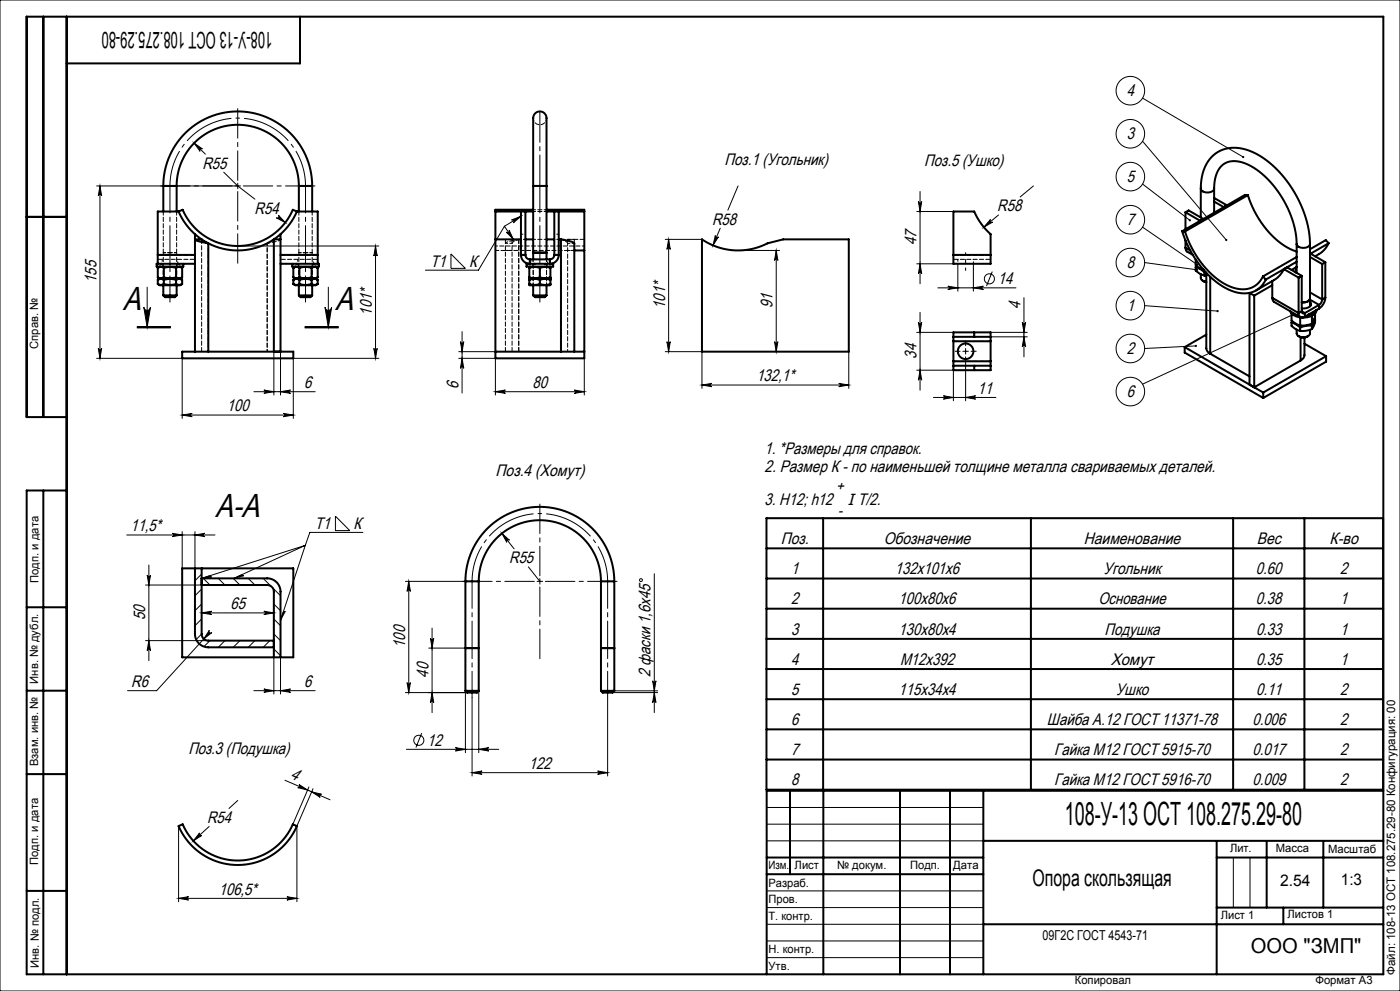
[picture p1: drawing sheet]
<svg xmlns="http://www.w3.org/2000/svg" width="420mm" height="297mm" viewBox="0 0 420 297" stroke-linecap="round" stroke-linejoin="round" font-family="sans-serif">
<g fill="none" stroke="#000" stroke-width=".3">
<path d="M0 0h420v297h-420zM342.8 29.4l30.2 17.7M29 55.7h43.2M30 55.7l.5 3a.5 .5 0 0 0-.5-.4 .5 .5 0 0 0-.5 .4zM30 55.7v51.7M58.2 42.9l2.5 1.7a.5 .5 0 0 0-.7 .1 .5 .5 0 0 0 0 .6zM58.2 42.9l3.4 3.3M67.1 51.6l4.2 4.1 5.2 4M71.3 54.9v1.7M221.4 55.7l-3 7.3M276 57.4v27.7M310 55.7l-3.9 3.3"/>
<path d="M342.8 42.3l25.1 29.6M342.8 55.2l14.2 10.8M71.3 73.7h42.4M83.5 65.1l2.1 1.6M83.5 64.5l2.1 2.2-2.7-1.4a.5 .5 0 0 0 .7-.1 .5 .5 0 0 0-.1-.7zM112.7 73.7v33.7M112.7 73.7l.5 3a.5 .5 0 0 0-.5-.4 .5 .5 0 0 0-.5 .4zM135.3 76.1l4.3 4.3h-4.3zM151.3 67.8l-7.8 13.2h-15.9M151.3 67.8l2.7 3.9M151.9 69.6a.5 .5 0 0 0 .7 .1 .5 .5 0 0 0 .1-.7l1.3 2.7zM153.5 65.9l2.8-1.1-2.3 2a.5 .5 0 0 0 .1-.7 .5 .5 0 0 0-.6-.2z"/>
<path d="M156.3 64.8l-5 3M199.6 71.7h11M200.6 71.7l.5 3a.5 .5 0 0 0-.5-.4 .5 .5 0 0 0-.5 .4zM200.6 71.7v33.7M214.6 70.6a.5 .5 0 0 0 .3 .6 .5 .5 0 0 0 .6-.2l-1.6 2.5zM216.1 68.4l-2.2 5.1M221.4 75.1h12.5M232.9 75.1v30.3M232.9 75.1l.5 3a.5 .5 0 0 0-.5-.5 .5 .5 0 0 0-.5 .5zM275 79.1h11M275 63.4h11M275.5 60.4a.5 .5 0 0 0 .5 .5 .5 .5 0 0 0 .5-.5l-.5 3z"/>
<path d="M276 79.1l.5 3a.5 .5 0 0 0-.5-.5 .5 .5 0 0 0-.5 .5zM287.3 79.1v8.2M292 79.1v8.2M297.1 65.8a.5 .5 0 0 0 0 .7 .5 .5 0 0 0 .7 .1l-2.6 1.5zM299.6 64.4l-4.4 3.7M342.8 68.1l16.4 11.2M343.4 78.7l15.7 2.2M41.1 98.3h10zM41.1 98.1h10M41.1 97.9h10M43.1 92.1a1 1 0 0 0 1 .9 1 1 0 0 0 1-.9l-1 6zM44.1 86.1v12"/>
<path d="M91.5 98.1h10M91.5 97.9h10M91.5 98.3h10M97.5 92.1a1 1 0 0 0 1 .9 1 1 0 0 0 1-.9l-1 6zM98.5 86.1v12M138.6 99.4v18.4M275 99.6h11M275.5 96.6a.5 .5 0 0 0 .5 .5 .5 .5 0 0 0 .5-.5l-.5 3zM276 93.6v23.3M281.3 86.3h23.5M284.3 85.8l3 .5-3 .5a.5 .5 0 0 0 .5-.5 .5 .5 0 0 0-.5-.5zM292 86.3l3-.5a.5 .5 0 0 0-.5 .5 .5 .5 0 0 0 .5 .5z"/>
<path d="M297.2 99.6h11M297.7 81.4l-1.7 4.3M306.7 96.6a.5 .5 0 0 0 .5 .5 .5 .5 0 0 0 .5-.5l-.5 3zM307.2 89.2v17.7M343.4 91.6l21.9 1.6M388.2 94.2l-45.4 20.9M29 107.4h25.7v18M29.5 104.4a.5 .5 0 0 0 .5 .5 .5 .5 0 0 0 .5-.5l-.5 3zM76.2 117.4h18.3M79.2 116.9l3 .5-3 .5a.5 .5 0 0 0 .4-.5 .5 .5 0 0 0-.4-.5zM82.2 105.4v13M84.2 105.4v13"/>
<path d="M84.2 117.4l3-.5a.5 .5 0 0 0-.5 .5 .5 .5 0 0 0 .5 .5zM112.2 104.4a.5 .5 0 0 0 .5 .5 .5 .5 0 0 0 .5-.5l-.5 3zM113.7 107.4h-25.7v18M137.6 107.4h11v11M137.6 105.4h11M138.1 102.4a.5 .5 0 0 0 .5 .5 .5 .5 0 0 0 .5-.5l-.5 3zM138.6 107.4l.5 3a.5 .5 0 0 0-.5-.5 .5 .5 0 0 0-.5 .5zM148.6 117.4h26.7M148.6 117.4l3-.5a.5 .5 0 0 0-.5 .5 .5 .5 0 0 0 .5 .5zM172.3 116.9l3 .5-3 .5a.5 .5 0 0 0 .5-.5 .5 .5 0 0 0-.5-.5zM175.3 107.4v11M199.6 105.4h11v11"/>
<path d="M200.1 102.4a.5 .5 0 0 0 .5 .5 .5 .5 0 0 0 .5-.5l-.5 3zM210.6 115.4h44M210.6 115.4l3-.5a.5 .5 0 0 0-.5 .5 .5 .5 0 0 0 .5 .5zM232.4 102.4a.5 .5 0 0 0 .5 .5 .5 .5 0 0 0 .5-.5l-.5 3zM251.6 114.9l3 .5-3 .5a.5 .5 0 0 0 .5-.5 .5 .5 0 0 0-.5-.5zM254.6 105.4v11M275 110.9h11v9.2M276 110.9l.5 3a.5 .5 0 0 0-.5-.4 .5 .5 0 0 0-.5 .4zM280 119.1h18.8M283 118.6l3 .5-3 .5a.5 .5 0 0 0 .5-.5 .5 .5 0 0 0-.5-.5zM288.8 105.3h1.7M289.7 104.4v1.7"/>
<path d="M289.7 108.4v11.7M289.7 119.1l3-.5a.5 .5 0 0 0-.5 .5 .5 .5 0 0 0 .5 .5zM297.2 100.9h11M307.2 100.9l.5 3a.5 .5 0 0 0-.5-.4 .5 .5 0 0 0-.5 .4zM358.8 103.7l-15.4 .7M54.7 124.4l3-.5a.5 .5 0 0 0-.5 .5 .5 .5 0 0 0 .5 .5zM54.7 124.4h33.3M85 123.9l3 .5-3 .5a.5 .5 0 0 0 .5-.5 .5 .5 0 0 0-.5-.5zM51.7 159.8l3 .5-3 .5a.5 .5 0 0 0 .4-.5 .5 .5 0 0 0-.4-.5zM54.7 159.3v11M58.5 159.3v11M100.6 154.7l4.4 4.3h-4.4z"/>
<path d="M108.9 159.6h-15.9l-1.4 3.8M150.6 159.9l2.2 2a.5 .5 0 0 0-.7-.1 .5 .5 0 0 0-.1 .7zM150.6 159.9l3.6 4.6M38 160.3h26.5M43.7 175.3h16.8M44.2 172.3a.5 .5 0 0 0 .5 .5 .5 .5 0 0 0 .5-.5l-.5 3zM44.7 169.3v28.7M58.5 160.3l3-.5a.5 .5 0 0 0-.5 .5 .5 .5 0 0 0 .5 .5zM60.5 172l-2 2M60.5 176.5l-2 2M60.5 173.3l2.4-.7 .6 .3zM61 173.3l2 2"/>
<path d="M65.5 173.3l2 2M70 173.3l2 2M70.2 173.3l2.3-1 .6 .2zM74.5 173.3l2 2M78.9 173.3l2.4 2.4M81.8 176.2l2.4 2.3M91.6 163.4l-7.4 22.5M91.6 163.4l-21.4 9.9M91.6 163.4l-31.1 9.9M121.6 174.2h18M122.6 174.2l.5 3a.5 .5 0 0 0-.5-.4 .5 .5 0 0 0-.5 .4zM122.6 174.2v33.4"/>
<path d="M158.5 169.9l3.5 4.3M161.1 174.2h1.7M162 173.4v1.7M196.3 171.9v41.7M43.7 192h18.8M44.7 192l.5 3a.5 .5 0 0 0-.5-.5 .5 .5 0 0 0-.5 .5zM60.5 181l-2 2M60.5 185.5l-2 2M60.5 190l-1.7 1.7M60.5 183.7l3-.5a.5 .5 0 0 0-.5 .5 .5 .5 0 0 0 .5 .5zM60.5 183.7h21.7M62.5 190l-15.5 17h-8.7"/>
<path d="M62.8 188.9a.5 .5 0 0 0 0 .7 .5 .5 0 0 0 .7 0l-2.4 1.9zM63 192l-1.8 1.8M67.5 192l-2 2M72 192l-2 2M76.5 192l-2 2M79.2 183.2l3 .5-3 .5a.5 .5 0 0 0 .4-.5 .5 .5 0 0 0-.4-.5zM80.9 192l-2 2M82.2 197v11M82.2 194.5l2 2M82.2 190l2 2M82.2 185.5l2 2M82.2 181l2 2"/>
<path d="M84.2 197v11M84.9 183.5l.7-.3-1.4 2.7zM128.6 194.2h11M129.1 191.2a.5 .5 0 0 0 .5 .5 .5 .5 0 0 0 .5-.5l-.5 3zM129.6 188.2v25.4M76.2 207h18.3M79.2 206.5l3 .5-3 .5a.5 .5 0 0 0 .4-.5 .5 .5 0 0 0-.4-.5zM84.2 207l3-.5a.5 .5 0 0 0-.5 .5 .5 .5 0 0 0 .5 .5zM121.6 207.6h18.6M122.1 204.6a.5 .5 0 0 0 .5 .4 .5 .5 0 0 0 .5-.4l-.5 3zM126.5 219.7l-1.7 4.3M129.6 207.6l.5 3a.5 .5 0 0 0-.5-.5 .5 .5 0 0 0-.5 .5z"/>
<path d="M139.6 207v18.6M141.6 209v23.6M143.6 207v18.6M182.3 209v23.6M183.8 207.6h13.5M184.3 207h13M195.8 204a.5 .5 0 0 0 .5 .5 .5 .5 0 0 0 .5-.5l-.5 3zM196.3 207.6l.5 3a.5 .5 0 0 0-.5-.5 .5 .5 0 0 0-.5 .5zM71.3 239.9l-2.6 2.4M85.5 233.8l13.5 5.9M89.7 235.1l2.6 1.7-3-.8a.5 .5 0 0 0 .7-.2 .5 .5 0 0 0-.3-.7zM92.7 235.9l-4.9 11.1"/>
<path d="M93.5 237.3l3 .7a.5 .5 0 0 0-.7 .3 .5 .5 0 0 0 .3 .7zM93.9 236.4l-4.8 11.2v22.6M121.9 224.6h27.7M136.6 224.1l3 .5-3 .5a.5 .5 0 0 0 .5-.5 .5 .5 0 0 0-.5-.5zM141.6 231.6l3-.5a.5 .5 0 0 0-.5 .5 .5 .5 0 0 0 .5 .5zM141.6 231.6h40.7M143.6 224.6l3-.5a.5 .5 0 0 0-.5 .5 .5 .5 0 0 0 .5 .5zM179.3 231.1l3 .5-3 .5a.5 .5 0 0 0 .5-.5 .5 .5 0 0 0-.5-.5zM53.6 247.6v22.6M59.9 249.6a.5 .5 0 0 0 0 .7 .5 .5 0 0 0 .7 .1l-2.6 1.6zM62.7 247.7l-4.7 4.3M230 242h65"/>
<path d="M230 247h65M230 252h65M370 257v15M375 257v15M53.6 269.2h35.5M53.6 269.2l3-.5a.5 .5 0 0 0-.5 .5 .5 .5 0 0 0 .5 .5zM86.1 268.7l3 .5-3 .5a.5 .5 0 0 0 .4-.5 .5 .5 0 0 0-.4-.5zM230 267h65M230 272h65M230 277h65M230 282h65M230 287h65"/>
<circle cx="339.1" cy="27.2" r="4.3"/>
<circle cx="339.1" cy="40.1" r="4.3"/>
<circle cx="339.1" cy="52.9" r="4.3"/>
<circle cx="339.1" cy="78.7" r="4.3"/>
<circle cx="339.1" cy="65.8" r="4.3"/>
<circle cx="296.8" cy="83.6" r="1.51"/>
<circle cx="339.1" cy="91.6" r="4.3"/>
<circle cx="339.1" cy="117.4" r="4.3"/>
<circle cx="339.1" cy="104.4" r="4.3"/>
<circle cx="192.3" cy="173.9" r=".43"/>
<circle cx="125.6" cy="221.9" r="1.51"/>
</g>
<path d="M91.7 55.7a20.3 20.3 0 0 0-20.4-20.3 20.3 20.3 0 0 0-20.3 20.3M182.3 174.2a20.3 20.3 0 0 0-20.3-20.3 20.3 20.3 0 0 0-20.4 20.3" fill="none" stroke="#000" stroke-width=".3" stroke-dasharray="15.2 1.3 1.3 1.3" stroke-dashoffset="4.3" stroke-linecap="butt"/>
<g fill="none" stroke="#000" stroke-width=".6">
<path d="M13 5v120M20 5v287M90 5v14h-70M49 55.7a22.3 22.3 0 0 1 22.3-22.3 22.3 22.3 0 0 1 22.4 22.3M49 55.7h4M49 55.7v7.7M53 55.7a18.3 18.3 0 0 1 18.3-18.3 18.3 18.3 0 0 1 18.4 18.3M53 55.7v7.7M89.7 55.7h4M89.7 55.7v7.7M93.7 55.7v7.7M160 55.7v-15.1a19.4 19.4 0 0 1 .3-6.3 2.09 2.09 0 0 1 2.6-.6 2.09 2.09 0 0 1 1.1 2.5v19.5"/>
<path d="M160 55.7h4M160 55.7v22M164 55.7v22M360.2 56.5a11.9 11.9 0 0 1 6.1-11.4 13 13 0 0 1 12.5 2.1 34 34 0 0 1 14.2 25.9M360.2 56.5a2.3 2.3 0 0 0 4 0M360.2 56.5v8.7M364.2 56.5a8.1 8.1 0 0 1 3.7-7.8 9.7 9.7 0 0 1 9 2.1 30.1 30.1 0 0 1 12.1 22.3M364.2 56.5v7.3M364.2 59.3l3.9 2.2M374.4 58.5a26.9 26.9 0 0 0 13.5 16.5l1.1 .4M374.4 58.5l-.9-.1-18.9 10.9M374.4 58.5l-18.9 10.9"/>
<path d="M8 65h12M47.3 79.1h11.2M47.3 79.1h-.3v.8h8v-.8M47.3 76.4v2.7M47.3 76.4h11.2M48 79.9l-.7 .4M53.6 63.4l1.2-.5a18 18 0 0 0 16.5 10.8 18 18 0 0 0 16.5-10.8l1.3 .5M53.6 63.4a19.3 19.3 0 0 0 17.7 11.7 19.3 19.3 0 0 0 17.8-11.7M53.6 63.4h-6.3v13M54 79.9l.6 .4M58.5 71.7h2l.5 .6 1.5 .6-.8-.1a5.8 5.8 0 0 1-3.2-1.1zM58.5 70.2v35.2"/>
<path d="M62.5 72.9v32.5M84.2 79.1h11.1M84.2 76.4h11.1M84.2 70.2v35.2M84.2 71.7h-2v33.7M87.7 79.1v.8h8v-.8h-.4M88.6 79.9l-.6 .4M89.1 63.4h6.2v13M94.7 79.9l.6 .4M95.3 76.4v2.7M148.6 63.4v8.3M148.6 63.4h11.4"/>
<path d="M148.6 71.7v35.7h26.7v-32.3M148.6 71.7h7.7M156.3 76.4a2.67 2.67 0 0 0 2.7 2.7M156.3 76.4h1.3M156.3 63.4v13M157.6 76.4a1.33 1.33 0 0 0 1.4 1.3M157.6 71.7h2.4M157.6 63.4v13M158.9 79.9l-.1 .1M159 79.1h-1v.8h8v-.8h-1M159 79.1h6M159 77.7v1.4"/>
<path d="M159 77.7h6M160 75.7h4M160 62.9h-11.4v.5M164 63.4h11.3M164 71.7h2.3M164 62.9h11.3v.5M165 77.7v1.4M165 79.9l.1 .1M166.3 76.4a1.33 1.33 0 0 1-1.3 1.3M166.3 76.4h1.3M166.3 63.4v13M167.6 76.4a2.67 2.67 0 0 1-2.6 2.7"/>
<path d="M167.6 71.7h.7M167.6 63.4v13M168.3 71.7l.7 .2a6.2 6.2 0 0 1 3.3 1v32.5M168.3 71.7v33.7M172.3 75.1h3M175.3 63.4v11.7M210.6 71.7a19.3 19.3 0 0 0 19.7 1.2l4.7-1.2h19.6v33.7h-44zM286 76.4v2.7h11.2v-2.7M286 76.4v-13h6.3a19.3 19.3 0 0 0 4.9 6.8v6.2M286 76.4h11.2M354.6 69.3a29.3 29.3 0 0 0 14 17.5 8 8 0 0 0 10.3-1.6l.8-1.4M354.6 69.3l.9 .1"/>
<path d="M355.5 69.4a26.9 26.9 0 0 0 13.5 16.5 7.1 7.1 0 0 0 9.5-2.3l.4-.7M355.6 74.2l.4 1.1 1.8 1.1M355.6 63.6l4.5 2.6M355.6 63.6v5.1M355.6 72.1v2.1M355.6 63.6l1-.5 4.4 2.5M355.6 74.2l1.5 .9M358.7 77.8v1.7l1 .7 1.4 .7M358.9 79.6l-.2 .5M364.2 60.4l2.9 1.7M389 73.1a2.3 2.3 0 0 0 4 0M389 73.1v8.7"/>
<path d="M389 78.4l-9.3 5.4M389 77l-10.1 5.9M393 73.1v18.7M393 77l3.7 2.1M393.2 76l4.4 2.6M396.7 79.1v10.6M397.6 78.6l-.9 .5M397.6 78.6v10.6M398.6 72.9l-1.4 2.1-2.7 1.8M398.6 72.9l-5.6 3.2M398.6 72.9l-.9-.9-4.7 2.7M47.3 83.9a1.62 1.62 0 0 1 1.9 0"/>
<path d="M47.3 85.1l.7 .4h6l.6-.4M47.3 85.1a1.62 1.62 0 0 0 1.9 0M47.3 80.3a1.62 1.62 0 0 1 1.9 0M47.3 83.1a1.62 1.62 0 0 0 1.9 0M47.3 83.1l.7 .4M47.3 80.3v2.8M47.3 83.9v1.2M48 83.5h6M48 83.5l-.7 .4M49 88.5h4M49 88.5l.5 .6h3l.5-.6M49 85.5v3"/>
<path d="M49.2 83.9l2.2-.3 1.4 .3M49.2 85.1l2.2 .3 1.4-.3M49.2 80.3l1.3-.3 2.3 .3M49.2 83.1l1.3 .3 2.3-.3M49.2 80.3v2.8M49.2 83.9v1.2M52.8 83.9a1.62 1.62 0 0 1 1.8 0M52.8 85.1a1.62 1.62 0 0 0 1.8 0M52.8 80.3a1.62 1.62 0 0 1 1.8 0M52.8 83.1a1.62 1.62 0 0 0 1.8 0M52.8 80.3v2.8M52.8 83.9v1.2"/>
<path d="M53 85.5v3M54 83.5l.6 .4M54.6 83.1l-.6 .4M54.6 80.3v2.8M54.6 83.9v1.2M88 83.9a1.62 1.62 0 0 1 1.8 0M88 85.1l.6 .4h6.1l.6-.4M88 85.1a1.62 1.62 0 0 0 1.8 0M88 80.3a1.62 1.62 0 0 1 1.8 0M88 83.1a1.62 1.62 0 0 0 1.8 0M88 83.1l.6 .4M88 80.3v2.8"/>
<path d="M88 83.9v1.2M88.6 83.5h6.1M88.6 83.5l-.6 .4M89.7 88.5h4M89.7 88.5l.5 .6h2.9l.6-.6M89.7 85.5v3M89.8 85.1l1.4 .3 2.3-.3M89.8 83.9l1.4-.3 2.3 .3M89.8 80.3l2.3-.3 1.4 .3M89.8 83.1l2.3 .3 1.4-.3M89.8 80.3v2.8M89.8 83.9v1.2"/>
<path d="M93.5 85.1a1.62 1.62 0 0 0 1.8 0M93.5 83.9a1.62 1.62 0 0 1 1.8 0M93.5 80.3a1.62 1.62 0 0 1 1.8 0M93.5 83.1a1.62 1.62 0 0 0 1.8 0M93.5 80.3v2.8M93.5 83.9v1.2M93.7 85.5v3M94.7 83.5l.6 .4M95.3 83.1l-.6 .4M95.3 80.3v2.8M95.3 83.9v1.2M158.8 83.9a4.6 4.6 0 0 1 3.2 0"/>
<path d="M158.8 83.6v.3M158.8 85.4h6.3M158.8 85.1v.3M158.8 85.1a4.6 4.6 0 0 0 3.2 0M158.8 80.3a4.6 4.6 0 0 1 3.2 0M158.8 80v.3M158.8 83.1a4.6 4.6 0 0 0 3.2 0M158.8 83.1l.1 .4M158.8 80.3v2.8M158.8 83.9v1.2M158.9 83.5h6.1M158.9 83.5l-.1 .1"/>
<path d="M160 88.5h4M160 88.5l.5 .6h2.9l.6-.6M160 85.5v3M162 83.9a4.6 4.6 0 0 1 3.1 0M162 85.1a4.6 4.6 0 0 0 3.1 0M162 80.3a4.6 4.6 0 0 1 3.1 0M162 83.1a4.6 4.6 0 0 0 3.1 0M162 80.3v2.8M162 83.9v1.2M164 85.5v3M165 83.5l.1 .1M165.1 83.6v.3"/>
<path d="M165.1 85.1v.3M165.1 80v.3M165.1 83.1l-.1 .4M165.1 80.3v2.8M165.1 83.9v1.2M292.3 99.6h4.9v1.3M292.3 99.6h-6.3v1.3M292.3 99.6v1.3M358.7 80.1l1.6 .7 1 .8M358.7 80.1a1.97 1.97 0 0 0 1.6 2.1l1 .4M360.2 82.2l.1 1.3 .5 .6M360.8 84.1l1.1 .5"/>
<path d="M360.8 84.1l1.1 .4M361.3 81.6v1M361.3 82.6h.6M361.6 81.4l-.3 .2M361.9 81.8v22.6l.2 .7 1 .9M363.1 83v23M376.3 88.6l-1.5-.8v27.5M376.3 88.6v27.5l13.9-8.1M378.9 82.9l.8 .9M381.7 89.3l.1 .7 .4 .5 7.9 4.5M381.7 89.3l7.9 4.5M381.7 84.2v5.1"/>
<path d="M381.7 85.5l-5.4 3.1M386.1 80.1l4.4 2.6M387.1 93.3a3.6 3.6 0 0 0 3.4 1.9M387.5 96.7l.9 .3 1.6 1.2M387.5 96.7v1l.9 .8 1.6 .7M387.5 94v2.1l1.6 1.1 .9 .3M387.6 96.2l-.1 .5M388.8 80.2v1.4M388.8 81.4l-.3 .1M389 98.8v1.3l.6 .6M389 80l-1.5 .9M389.6 83.2l-4.4-2.5-1.1 1.6-1.4 1.3-5.8 3.4"/>
<path d="M389.6 93.8a1.15 1.15 0 0 0 .5 1.2 1.15 1.15 0 0 0 1.4-.1M389.6 83.2v10.6M389.9 95.1l.1 .1M390 95.2v2.3M390 98.2v1M390.3 95.1l-.3 .1M390.5 93.3a.57 .57 0 0 0 .3 .6 .57 .57 0 0 0 .7-.1M390.5 82.7l-.9 .5M390.5 82.7v10.6M390.5 93.3l-.9 .5M390.5 93.3l1 .5M391.5 93.8v1.1"/>
<path d="M393 91.7v.1M393 90.4a1.1 1.1 0 0 1 .2 1.2 1.1 1.1 0 0 1-1 .7l-1.7 .1M393 89.5a1.95 1.95 0 0 1-2.5 1.1M393 98.8v1.1a2.32 2.32 0 0 1-3.4 .8M393 91.5l.1 .1M393 87.6l3.7 2.1M393 89.8l2.7 1.6M393.6 97.6a7.1 7.1 0 0 0-3.6 .6M393.6 98.6a7.1 7.1 0 0 1-3.6 .6M393.6 97a7.1 7.1 0 0 1-3.6 .5M393.6 94.7v2.3M393.6 97.6v1"/>
<path d="M394.4 95.4l.1 .2M394.5 95.6l-.9 2M394.5 95.6v1l-.9 2M394.5 94v1l-.9 2M394.7 93l-.8 .8-1.4 .5M395 92.9a3.4 3.4 0 0 1-3.8 2.3h-.6M395.7 91.4l-4.2 2.4M395.7 91.4v1.1M395.7 92.5l-4.2 2.4M396.7 89.7a2.08 2.08 0 0 1-1 1.7M397.6 89.2a4.2 4.2 0 0 1-1.9 3.3M397.6 89.2l-.9 .5"/>
<path d="M54.7 105.4h33.3v2h-33.3zM148.6 105.4h26.7M286 108.3v1.3M286 100.9v1.4M286 102.3v6M286 109.6v1.3h6.3M286 109.6h6.3M286 100.9h6.3M286 108.3h11.2M286 102.3h11.2M292.3 109.6h4.9M292.3 100.9h4.9"/>
<path d="M292.3 109.6v1.3M297.2 109.6v1.3h-4.9M297.2 108.3v1.3M297.2 100.9v1.4M297.2 102.3v6M355.4 104l23.6 13.6M355.4 104v1.7l23.6 13.6M361.9 100.3l-6.5 3.7M363.1 106l11.7 6.8M379 117.6v1.7M389.6 100.7a2.38 2.38 0 0 0 2.8 0M390.2 101.1v6.9"/>
<path d="M391.3 101.2v5.6l-.4 .7-.7 .5M391.3 103l6.5 3.8M397.8 106.8l-18.8 10.8M397.8 106.8v1.6l-18.8 10.9M20 125h-12v-120h407v287h-407v-145h12M13 147v145M246.9 155.3v81.4M309.3 155.3v81.4M369.9 155.3v81.4M391.3 155.3v81.4M414.9 155.3h-185v81.4h185M54.7 170.3h33.3v26.7h-33.3z"/>
<path d="M58.5 170.3v19.7a4 4 0 0 0 4 4h19.7M60.5 173.3h19.7a4 4 0 0 1 4 4v19.7M60.5 175.3h19.7a2 2 0 0 1 2 2v19.7M60.5 170.3v19.7a2 2 0 0 0 2 2h19.7M139.6 174.2a22.3 22.3 0 0 1 22.4-22.3 22.3 22.3 0 0 1 22.3 22.3M139.6 174.2h4M139.6 174.2v32.8M143.6 174.2a18.3 18.3 0 0 1 18.4-18.3 18.3 18.3 0 0 1 18.3 18.3M143.6 174.2v32.8M180.3 174.2h4M180.3 174.2v32.8M184.3 174.2v32.8"/>
<path d="M229.9 173.4h185M229.9 164.3h185M8 182h12M139.6 194.2h4M180.3 194.2h4M229.9 182.4h185M229.9 191.5h185M8 207h12M139.6 207h4M139.6 207l.6 .6h2.9l.5-.6M180.3 207h4M180.3 207l.5 .6h3l.5-.6"/>
<path d="M229.9 200.5h185M229.9 209.6h185M229.9 218.6h185M8 232h12M229.9 227.6h185M237 237v25M247 237v55M270 237v55M285 237v55M295 237v55M415 237h-185v55M53.6 247.6l1.2-.6a18 18 0 0 0 16.5 10.9 18 18 0 0 0 16.5-10.9l1.3 .6a19.3 19.3 0 0 1-17.8 11.6 19.3 19.3 0 0 1-17.7-11.6z"/>
<path d="M230 257h65M295 252h120M365 252v40M365 257h50M380 252v20M397 252v20M8 267h12M230 262h65M295 277h120M365 272h50M385 272v5"/>
<circle cx="289.7" cy="105.3" r="2.33"/>
</g>
<path d="M288 105.3h-1.5M289.7 103.6v-1.5M289.7 106.9v1.5M291.3 105.3h1.5" fill="none" stroke="#000" stroke-width=".3" stroke-dasharray="15.2 1.3 1.3 1.3"/>
<path d="M69.7 55.7h-21.5M71.3 54.1v-21.5M71.3 57.4v21.5M73 55.7h21.5M160.3 174.2h-21.5M162 172.6v-21.5M162 175.9v21.5M163.6 174.2h21.5" fill="none" stroke="#000" stroke-width=".3" stroke-dasharray="15.2 1.3 1.3 1.3" stroke-dashoffset="6.4"/>
<path d="M289.7 81.1v-5.4" fill="none" stroke="#000" stroke-width=".3" stroke-dasharray="15.2 1.3 1.3 1.3" stroke-dashoffset="14.5"/>
<path d="M51 90.5v-14.8M91.7 90.5v-14.8M162 90.5v-14.8M141.6 209v-14.8M182.3 209v-14.8" fill="none" stroke="#000" stroke-width=".3" stroke-dasharray="15.2 1.3 1.3 1.3" stroke-dashoffset="7.4"/>
<path d="M51 55.7v20M91.7 55.7v20M162 55.7v20M141.6 174.2v20M182.3 174.2v20" fill="none" stroke="#000" stroke-width=".3" stroke-dasharray="15.2 1.3 1.3 1.3" stroke-dashoffset="7.1"/>
<path d="M162 55.7v-22.3" fill="none" stroke="#000" stroke-width=".3" stroke-dasharray="15.2 1.3 1.3 1.3" stroke-dashoffset="6"/>
<g fill="#000">
<path d="M372.7 46.8v.4l.4 .1 .1-.1-.2-.1 .2 .1 .1-.3zM367.6 71.7v.4l.5 .1-.2-.3 .2 .3v-.5zM356.7 65.8v.4l.5 .1-.2-.3 .2 .2v-.4zM358.9 79.1l.1 .5 .4-.1-.2-.2 .2 .2v-.4zM358.9 80.6v.5h.5v-.2h-.3h.3l-.1-.3zM365 93l.1 .5h.4l.1-.2-.3-.1 .3 .1-.1-.3zM358.5 103.4a.33 .33 0 0 0 .1 .6 .33 .33 0 0 0 .5-.3h-.3h.3l-.3-.4zM387.9 94a.33 .33 0 0 0 .2 .5 .33 .33 0 0 0 .4-.5l-.3 .2 .3-.2-.3-.2zM153.5 65.9l2.8-1.1-2.3 2a.5 .5 0 0 0 .1-.7 .5 .5 0 0 0-.6-.2zM151.9 69.6a.5 .5 0 0 0 .7 .1 .5 .5 0 0 0 .1-.7l1.3 2.7zM70.2 173.3l2.9-.8-.6-.2zM60.5 173.3l3-.4-.6-.3zM84.9 183.5l-.7 2.4 1.4-2.7z"/>
<path d="M97.5 92.1a1 1 0 0 0 1 .9 1 1 0 0 0 1-.9l-1 6zM43.1 92.1a1 1 0 0 0 1 .9 1 1 0 0 0 1-.9l-1 6z"/>
<path d="M276 79.1l.5 3a.5 .5 0 0 0-.5-.5 .5 .5 0 0 0-.5 .5zM275.5 60.4a.5 .5 0 0 0 .5 .5 .5 .5 0 0 0 .5-.5l-.5 3z"/>
<path d="M29.5 104.4a.5 .5 0 0 0 .5 .5 .5 .5 0 0 0 .5-.5l-.5 3zM30 55.7l.5 3a.5 .5 0 0 0-.5-.4 .5 .5 0 0 0-.5 .4zM112.2 104.4a.5 .5 0 0 0 .5 .5 .5 .5 0 0 0 .5-.5l-.5 3zM112.7 73.7l.5 3a.5 .5 0 0 0-.5-.4 .5 .5 0 0 0-.5 .4zM129.6 207.6l.5 3a.5 .5 0 0 0-.5-.5 .5 .5 0 0 0-.5 .5zM129.1 191.2a.5 .5 0 0 0 .5 .5 .5 .5 0 0 0 .5-.5l-.5 3zM122.1 204.6a.5 .5 0 0 0 .5 .4 .5 .5 0 0 0 .5-.4l-.5 3zM122.6 174.2l.5 3a.5 .5 0 0 0-.5-.4 .5 .5 0 0 0-.5 .4zM196.3 207.6l.5 3a.5 .5 0 0 0-.5-.5 .5 .5 0 0 0-.5 .5zM195.8 204a.5 .5 0 0 0 .5 .5 .5 .5 0 0 0 .5-.5l-.5 3zM232.4 102.4a.5 .5 0 0 0 .5 .5 .5 .5 0 0 0 .5-.5l-.5 3zM232.9 75.1l.5 3a.5 .5 0 0 0-.5-.5 .5 .5 0 0 0-.5 .5zM200.1 102.4a.5 .5 0 0 0 .5 .5 .5 .5 0 0 0 .5-.5l-.5 3zM200.6 71.7l.5 3a.5 .5 0 0 0-.5-.4 .5 .5 0 0 0-.5 .4zM276 110.9l.5 3a.5 .5 0 0 0-.5-.4 .5 .5 0 0 0-.5 .4zM275.5 96.6a.5 .5 0 0 0 .5 .5 .5 .5 0 0 0 .5-.5l-.5 3z"/>
<path d="M79.2 116.9l3 .5-3 .5a.5 .5 0 0 0 .4-.5 .5 .5 0 0 0-.4-.5zM84.2 117.4l3-.5a.5 .5 0 0 0-.5 .5 .5 .5 0 0 0 .5 .5z"/>
<path d="M138.1 102.4a.5 .5 0 0 0 .5 .5 .5 .5 0 0 0 .5-.5l-.5 3zM138.6 107.4l.5 3a.5 .5 0 0 0-.5-.5 .5 .5 0 0 0-.5 .5zM306.7 96.6a.5 .5 0 0 0 .5 .5 .5 .5 0 0 0 .5-.5l-.5 3zM307.2 100.9l.5 3a.5 .5 0 0 0-.5-.4 .5 .5 0 0 0-.5 .4z"/>
<path d="M172.3 116.9l3 .5-3 .5a.5 .5 0 0 0 .5-.5 .5 .5 0 0 0-.5-.5zM148.6 117.4l3-.5a.5 .5 0 0 0-.5 .5 .5 .5 0 0 0 .5 .5zM58.5 160.3l3-.5a.5 .5 0 0 0-.5 .5 .5 .5 0 0 0 .5 .5zM51.7 159.8l3 .5-3 .5a.5 .5 0 0 0 .4-.5 .5 .5 0 0 0-.4-.5zM86.1 268.7l3 .5-3 .5a.5 .5 0 0 0 .4-.5 .5 .5 0 0 0-.4-.5zM53.6 269.2l3-.5a.5 .5 0 0 0-.5 .5 .5 .5 0 0 0 .5 .5zM251.6 114.9l3 .5-3 .5a.5 .5 0 0 0 .5-.5 .5 .5 0 0 0-.5-.5zM210.6 115.4l3-.5a.5 .5 0 0 0-.5 .5 .5 .5 0 0 0 .5 .5zM289.7 119.1l3-.5a.5 .5 0 0 0-.5 .5 .5 .5 0 0 0 .5 .5zM283 118.6l3 .5-3 .5a.5 .5 0 0 0 .5-.5 .5 .5 0 0 0-.5-.5z"/>
<path d="M54.7 124.4l3-.5a.5 .5 0 0 0-.5 .5 .5 .5 0 0 0 .5 .5zM85 123.9l3 .5-3 .5a.5 .5 0 0 0 .5-.5 .5 .5 0 0 0-.5-.5zM58.2 42.9l1.8 2.4a.5 .5 0 0 1 0-.6 .5 .5 0 0 1 .7-.1zM83.5 64.5a.5 .5 0 0 1 .1 .7 .5 .5 0 0 1-.7 .1l2.7 1.4zM62.8 188.9l-1.7 2.6 2.4-1.9a.5 .5 0 0 1-.7 0 .5 .5 0 0 1 0-.7zM59.9 249.6l-1.9 2.4 2.6-1.6a.5 .5 0 0 1-.7-.1 .5 .5 0 0 1 0-.7zM141.6 231.6l3-.5a.5 .5 0 0 0-.5 .5 .5 .5 0 0 0 .5 .5zM179.3 231.1l3 .5-3 .5a.5 .5 0 0 0 .5-.5 .5 .5 0 0 0-.5-.5zM150.6 159.9l1.4 2.6a.5 .5 0 0 1 .1-.7 .5 .5 0 0 1 .7 .1zM136.6 224.1l3 .5-3 .5a.5 .5 0 0 0 .5-.5 .5 .5 0 0 0-.5-.5zM143.6 224.6l3-.5a.5 .5 0 0 0-.5 .5 .5 .5 0 0 0 .5 .5zM214.6 70.6l-.7 2.9 1.6-2.5a.5 .5 0 0 1-.6 .2 .5 .5 0 0 1-.3-.6zM297.1 65.8l-1.9 2.3 2.6-1.5a.5 .5 0 0 1-.7-.1 .5 .5 0 0 1 0-.7zM284.3 85.8l3 .5-3 .5a.5 .5 0 0 0 .5-.5 .5 .5 0 0 0-.5-.5zM292 86.3l3-.5a.5 .5 0 0 0-.5 .5 .5 .5 0 0 0 .5 .5z"/>
<path d="M44.7 192l.5 3a.5 .5 0 0 0-.5-.5 .5 .5 0 0 0-.5 .5zM44.2 172.3a.5 .5 0 0 0 .5 .5 .5 .5 0 0 0 .5-.5l-.5 3z"/>
<path d="M60.5 183.7l3-.5a.5 .5 0 0 0-.5 .5 .5 .5 0 0 0 .5 .5zM79.2 183.2l3 .5-3 .5a.5 .5 0 0 0 .4-.5 .5 .5 0 0 0-.4-.5z"/>
<path d="M84.2 207l3-.5a.5 .5 0 0 0-.5 .5 .5 .5 0 0 0 .5 .5zM79.2 206.5l3 .5-3 .5a.5 .5 0 0 0 .4-.5 .5 .5 0 0 0-.4-.5z"/>
<path d="M93.5 237.3l3 .7a.5 .5 0 0 0-.7 .3 .5 .5 0 0 0 .3 .7zM89.7 235.1l2.6 1.7-3-.8a.5 .5 0 0 0 .7-.2 .5 .5 0 0 0-.3-.7z"/>
</g>
<g fill="none" stroke="#000" stroke-width=".3" stroke-dasharray="1.3 .6" stroke-dashoffset=".5">
<path d="M53 55.7h-4M89.7 55.7h4M164 55.7h-4M49 75.7v9.8M89.7 75.7v9.8M94.7 79.9h-6.1M164 63.4h-4M164 62.9h-4M164 71.7h-4M165 79.9h-6.1M53 85.5v-9.8M93.7 85.5v-9.8"/>
<path d="M165 83.5h-6.1M165 85.5h-6.1M143.6 174.2h-4M180.3 174.2h4"/>
</g>
<path d="M47.3 77.7h11.2M47.3 76.4h11.2M58.5 76.4h-11.2M84.2 77.7h11.1M84.2 76.4h11.1M95.3 76.4h-11.1M286 77.7h11.2M286 76.4h11.2M297.2 76.4h-11.2M286 108.3h11.2M297.2 102.3h-11.2" fill="none" stroke="#000" stroke-width=".3" stroke-dasharray="1.3 .6" stroke-dashoffset="-.2"/>
<g fill="none" stroke="#000" stroke-width=".3" stroke-dasharray="1.3 .6" stroke-dashoffset=".6">
<path d="M49 75.7h2M51 75.7h2M62.5 72.9v32.5M80.2 72.9v32.5M89.7 75.7h2M91.7 75.7h-2M91.7 75.7h2M93.7 75.7h-2M148.6 73.7h26.7M151.6 75.1h2M153.6 72.9h-2M160 77.7v7.8"/>
<path d="M170.3 72.9v32.5M170.3 71.7v1.2M170.3 72.9h2M170.3 75.1h2M172.3 71.7h-2M172.3 71.7v1.2M49 83.5v2M53 85.5v-2M89.7 83.5v2M93.7 85.5v-2M160 83.5v2M162 85.1v-1.2"/>
<path d="M164 85.5v-2M164 85.5v-7.8"/>
</g>
<g fill="none" stroke="#000" stroke-width=".3" stroke-dasharray="1.3 .6">
<path d="M88.6 79.9h.1M94.7 79.9h.1M155.6 71.7v33.7M158.9 79.9l-.1 .1M165.1 80l-.1-.1M168.3 71.7h7M158.8 83.9h.1M158.8 80.3h.1M158.8 85.4l.1 .1M158.8 83.4l.1 .1M158.9 83.5l-.1 .1M162 83.9h.1"/>
<path d="M162 80.3h.1M165 85.5l.1-.1M165 83.5l.1-.1M165.1 83.9h.1M165.1 80.3h.1M165.1 83.6l-.1-.1M60.5 105.4v-33.7M151.6 105.4v-33.7M153.6 105.4v-33.7M155.6 105.4v-33.7M168.3 105.4v-33.7"/>
</g>
<g fill="none" stroke="#000" stroke-width=".3" stroke-dasharray="1.3 .6" stroke-dashoffset=".4">
<path d="M164 35.4a2 2 0 0 1-2 2 2 2 0 0 1-2-2M48.8 79.1v.8M53.2 79.9v-.8M82.2 71.7l-.5 .6-1.5 .6M84.2 71.7a5.7 5.7 0 0 1-3.3 1.1l-.7 .1M89.5 79.1v.8M93.8 79.9v-.8M155.6 71.7l-.6 .2a6.2 6.2 0 0 0-3.4 1M155.6 71.7l-1.5 .7-.5 .5M159.8 79.1v.8M164.1 79.9v-.8M168.3 71.7l1.6 .7 .4 .5"/>
<path d="M158.8 85.1l.8 .2M162 85.1l.7 .2"/>
</g>
<g fill="none" stroke="#000" stroke-width=".3" stroke-dasharray="1.3 .6" stroke-dashoffset=".7">
<path d="M48.7 77.7v1.4M49 79.9v3.6M53.3 79.1v-1.4M89.3 77.7v1.4M89.7 79.9v3.6M94 79.1v-1.4M156.3 70.2h1.3M157.6 76.4h-1.3M157.6 71.7h-1.3M159 77.7v1.4M159.6 77.7v1.4M160 79.9v3.6"/>
<path d="M164.3 79.1v-1.4M165 77.7v1.4M166.3 76.4h1.3M167.6 70.2h-1.3M167.6 71.7h-1.3M287.3 77.7v1.4M292 79.1v-1.4M53 83.5v-3.6M93.7 83.5v-3.6M164 83.5v-3.6"/>
</g>
<path d="M49 63.4v12.3M53 75.7v-12.3M89.7 63.4v12.3M93.7 75.7v-12.3M148.6 75.1h23.7M162 83.1v-2.8" fill="none" stroke="#000" stroke-width=".3" stroke-dasharray="1.3 .6" stroke-dashoffset=".2"/>
<g font-size="10">
<text x="36.8" y="92.9">A</text>
<text x="100.6" y="92.9">A</text>
<text x="64.6" y="155">A-A</text>
</g>
<text font-size="9.6" x="319.4" y="247.3">108-У-13 ОСТ 108.275.29-80</text>
<g font-size="6.9">
<text x="81.7" y="9.6" transform="rotate(-180 81.7 9.6)">108-У-13 ОСТ 108.275.29-80</text>
<text x="309.7" y="265.6">Опора скользящая</text>
</g>
<text font-size="6.2" x="375.2" y="285.5">ООО &quot;ЗМП&quot;</text>
<g font-size="5">
<text x="338" y="28.8">4</text>
<text x="338" y="41.7">3</text>
<text x="60.7" y="50.5">R55</text>
<text x="217.3" y="49.4">Поз.1 (Угольник)</text>
<text x="277.3" y="49.7">Поз.5 (Ушко)</text>
<text x="338" y="54.5">5</text>
<text x="76.4" y="64">R54</text>
<text x="299.2" y="63.4">R58</text>
<text x="213.6" y="67.3">R58</text>
<text x="338" y="67.4">7</text>
<text x="274.9" y="73.4" transform="rotate(-90 274.9 73.4)">47</text>
<text x="129.1" y="79.9">Т1</text>
<text x="140.8" y="79.9">К</text>
<text x="338" y="80.3">8</text>
<text x="28.9" y="84.9" transform="rotate(-90 28.9 84.9)">155</text>
<text x="299.3" y="85.2">14</text>
<text x="111.6" y="94.6" transform="rotate(-90 111.6 94.6)">101*</text>
<text x="199.5" y="92.6" transform="rotate(-90 199.5 92.6)">101*</text>
<text x="231.8" y="92.4" transform="rotate(-90 231.8 92.4)">91</text>
<text x="306.1" y="92.5" transform="rotate(-90 306.1 92.5)">4</text>
<text x="338" y="93.2">1</text>
<text x="274.9" y="107.5" transform="rotate(-90 274.9 107.5)">34</text>
<text x="338" y="106">2</text>
<text x="91.3" y="116.3">6</text>
<text x="137.5" y="116.7" transform="rotate(-90 137.5 116.7)">6</text>
<text x="159.8" y="116.3">80</text>
<text x="226.9" y="114.3">132,1*</text>
<text x="293.3" y="118">11</text>
<text x="338" y="118.9">6</text>
<text x="68" y="123.3">100</text>
<text x="229.4" y="136.1">1. *Размеры для справок.</text>
<text x="148.7" y="142.7">Поз.4 (Хомут)</text>
<text x="229.4" y="141.6">2. Размер К - по наименьшей толщине металла свариваемых деталей.</text>
<text x="250.9" y="147.1">+</text>
<text x="229.4" y="151.3">3. H12; h12</text>
<text x="251.4" y="154.6">-</text>
<text x="39.1" y="159.3">11,5*</text>
<text x="94.5" y="158.5">Т1</text>
<text x="106.1" y="158.5">К</text>
<text x="234.3" y="163">Поз.</text>
<text x="265.1" y="163">Обозначение</text>
<text x="325.2" y="163">Наименование</text>
<text x="377" y="163">Вес</text>
<text x="398.9" y="163">К-во</text>
<text x="152.8" y="168.8">R55</text>
<text x="237.3" y="172.1">1</text>
<text x="268.5" y="172.1">132х101х6</text>
<text x="331" y="172.1">Угольник</text>
<text x="376.8" y="172.1">0.60</text>
<text x="402" y="172.1">2</text>
<text x="43.6" y="185.9" transform="rotate(-90 43.6 185.9)">50</text>
<text x="69.1" y="182.6">65</text>
<text x="237.3" y="181.1">2</text>
<text x="269.6" y="181.1">100х80х6</text>
<text x="329.5" y="181.1">Основание</text>
<text x="376.8" y="181.1">0.38</text>
<text x="402" y="181.1">1</text>
<text x="237.3" y="190.2">3</text>
<text x="269.6" y="190.2">130х80х4</text>
<text x="331.4" y="190.2">Подушка</text>
<text x="376.8" y="190.2">0.33</text>
<text x="402.1" y="190.2">1</text>
<text x="121.5" y="194.2" transform="rotate(-90 121.5 194.2)">100</text>
<text x="128.5" y="203.1" transform="rotate(-90 128.5 203.1)">40</text>
<text x="195.2" y="202.9" transform="rotate(-90 195.2 202.9)">2 фаски 1,6x45</text>
<text x="237.4" y="199.2">4</text>
<text x="270" y="199.2">М12х392</text>
<text x="333.2" y="199.2">Хомут</text>
<text x="376.8" y="199.2">0.35</text>
<text x="402.1" y="199.2">1</text>
<text x="39.4" y="205.9">R6</text>
<text x="91.3" y="205.9">6</text>
<text x="237.4" y="208.3">5</text>
<text x="269.6" y="208.3">115х34х4</text>
<text x="334.7" y="208.3">Ушко</text>
<text x="376.8" y="208.3">0.11</text>
<text x="402.1" y="208.3">2</text>
<text x="237.4" y="217.3">6</text>
<text x="314.1" y="217.3">Шайба A.12 ГОСТ 11371-78</text>
<text x="375.7" y="217.3">0.006</text>
<text x="402.1" y="217.3">2</text>
<text x="56.5" y="226">Поз.3 (Подушка)</text>
<text x="128.1" y="223.5">12</text>
<text x="237.4" y="226.3">7</text>
<text x="316.3" y="226.3">Гайка M12 ГОСТ 5915-70</text>
<text x="375.7" y="226.3">0.017</text>
<text x="402.1" y="226.3">2</text>
<text x="86.9" y="233.3" transform="rotate(23 86.9 233.3)">4</text>
<text x="158.7" y="230.5">122</text>
<text x="237.4" y="235.4">8</text>
<text x="316.3" y="235.4">Гайка M12 ГОСТ 5916-70</text>
<text x="375.7" y="235.4">0.009</text>
<text x="402.1" y="235.4">2</text>
<text x="62.1" y="246.6">R54</text>
<text x="65.6" y="268.2">106,5*</text>
</g>
<g font-size="4.8">
<text x="384" y="265.6">2.54</text>
<text x="402.3" y="265.3">1:3</text>
</g>
<text font-size="4.7" x="254.3" y="151.4">I T/2.</text>
<text font-size="4.1" x="312.8" y="281.6">09Г2С ГОСТ 4543-71</text>
<text font-size="3.5" x="418.6" y="292.1" transform="rotate(-90 418.6 292.1)">Файл: 108-13 ОСТ 108.275.29-80 Конфигурация: 00</text>
<g font-size="3.4">
<text x="11.5" y="104.5" transform="rotate(-90 11.5 104.5)">Справ. №</text>
<text x="11.6" y="174.7" transform="rotate(-90 11.6 174.7)">Подп. и дата</text>
<text x="11.4" y="204.9" transform="rotate(-90 11.4 204.9)">Инв. № дубл.</text>
<text x="11.4" y="229.6" transform="rotate(-90 11.4 229.6)">Взам. инв. №</text>
<text x="369" y="255.5">Лит.</text>
<text x="382.8" y="255.5">Масса</text>
<text x="398.4" y="255.6">Масштаб</text>
<text x="11.4" y="259.2" transform="rotate(-90 11.4 259.2)">Подп. и дата</text>
<text x="230.5" y="260.5">Изм.</text>
<text x="238.4" y="260.4">Лист</text>
<text x="251.1" y="260.4">№ докум.</text>
<text x="273" y="260.4">Подп.</text>
<text x="286" y="260.4">Дата</text>
<text x="230.5" y="265.7">Разраб.</text>
<text x="230.5" y="275.7">Т. контр.</text>
<text x="230.6" y="270.7">Пров.</text>
<text x="366.2" y="275.3">Лист 1</text>
<text x="386.3" y="275.2">Листов 1</text>
<text x="230.6" y="285.7">Н. контр.</text>
<text x="11.6" y="290" transform="rotate(-90 11.6 290)">Инв. № подл.</text>
<text x="230.6" y="290.7">Утв.</text>
<text x="322.5" y="295">Копировал</text>
<text x="394.6" y="295">Формат А3</text>
</g>
</svg>
